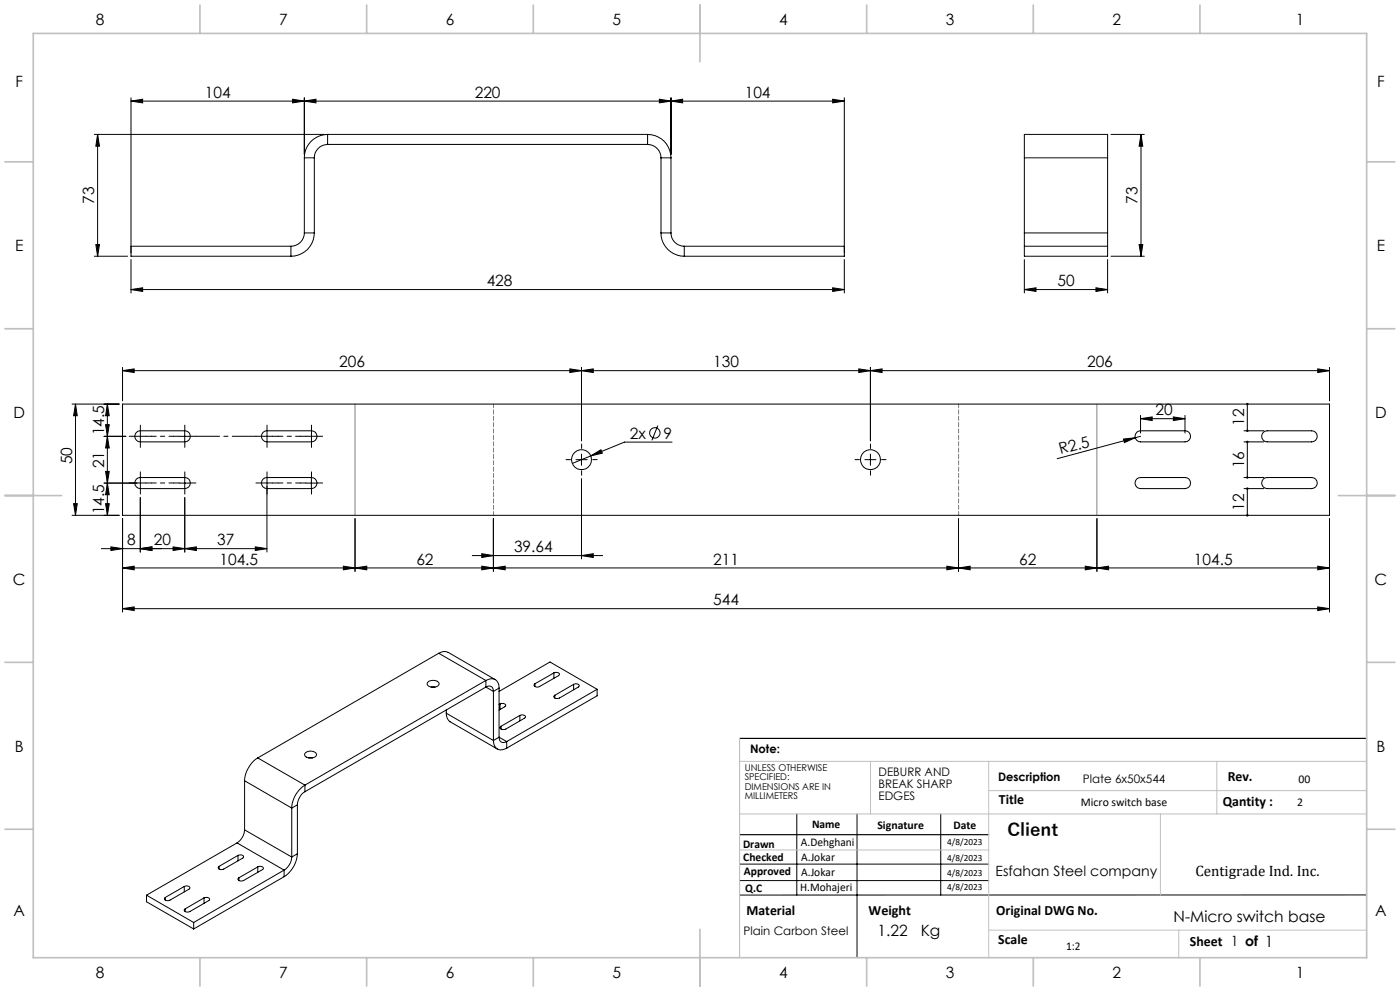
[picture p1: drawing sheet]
<svg xmlns="http://www.w3.org/2000/svg" width="420mm" height="297mm" viewBox="0 0 420 297" stroke-linecap="round" stroke-linejoin="round" font-family="sans-serif">
<g fill="none" stroke="#000" stroke-width=".3">
<path d="M39.3 30.3l3.5-.6v1.1zM39.3 29.3v47.5h48M87.8 29.7l3.5 .6-3.5 .5zM91.3 30.3l3.5-.6v1.1zM91.3 29.3v17M197.8 29.7l3.5 .6-3.5 .5zM201.3 30.3l3.5-.6v1.1zM201.3 29.3v17M249.8 29.7l3.5 .6-3.5 .5zM253.3 29.3v47.5h-48M253.3 30.3h-214M28.3 40.3h69"/>
<path d="M29.3 40.3l.5 3.5h-1zM29.3 40.3v36.5M91.3 47.3v22.5M91.3 47.3h3M94.3 47.3v22.5M98.3 40.3a7 7 0 0 0-7 7M98.3 43.3a4 4 0 0 0-4 4M98.3 40.3h96M98.3 43.3h96M98.3 40.3v3M194.3 40.3a7 7 0 0 1 7 7M194.3 43.3a4 4 0 0 1 4 4"/>
<path d="M194.3 40.3v3M198.3 47.3v22.5M198.3 47.3h3M201.3 47.3v22.5M307.3 47.3v-7h25v7M307.3 47.3v22.5M307.3 47.3h25M332.3 47.3v22.5M333.3 40.3h10M342.3 40.3l.5 3.5h-1.1zM342.3 40.3v36.5M28.3 76.8h10"/>
<path d="M28.8 73.3h1l-.5 3.5zM39.3 73.8h48M39.3 77.8v10M87.3 73.8v3M91.3 69.8a4 4 0 0 1-4 4M91.3 69.8h3M94.3 69.8a7 7 0 0 1-7 7M198.3 69.8a7 7 0 0 0 7 7M198.3 69.8h3M201.3 69.8a4 4 0 0 0 4 4M205.3 73.8v3M205.3 73.8h48"/>
<path d="M253.3 77.8v10M307.3 69.8v4M307.3 73.8v3h25v-3M307.3 69.8h25M307.3 73.8h25M307.3 77.8v10M332.3 69.8v4M332.3 77.8v10M333.3 76.8h10M341.7 73.3h1.1l-.5 3.5zM39.3 86.8l3.5-.5v1zM39.3 86.8h214"/>
<path d="M249.8 86.3l3.5 .5-3.5 .5zM307.3 86.8l3.5-.5v1zM307.3 86.8h25M328.8 86.3l3.5 .5-3.5 .5zM36.8 111.1l3.5-.5v1.1zM36.8 110.1v10M171 110.6l3.4 .5-3.4 .6zM174.4 111.1l3.6-.5v1.1zM174.4 110.1v22M257.6 110.6l3.5 .5-3.5 .6zM261.1 111.1l3.5-.5v1.1zM261.1 110.1v22"/>
<path d="M395.3 110.6l3.6 .5-3.6 .6zM398.9 110.1v10M398.9 111.1h-362.1M21.6 121.1h14.2M22.6 121.1l.6 3.5h-1.1zM22.6 121.1v33.3M31.2 130.8h6.5M31.7 127.3h1.1l-.6 3.5zM32.2 130.8l.6 3.5h-1.1zM32.2 121.1l.6 3.5h-1.1zM32.2 121.1v33.3M36.8 121.1h362.1v33.3h-362.1z"/>
<path d="M53.8 130.8h3.3M55.4 129.1h-13.3a1.66 1.66 0 0 0-1.7 1.7 1.66 1.66 0 0 0 1.7 1.6h13.3M55.4 129.1a1.66 1.66 0 0 1 1.7 1.7 1.66 1.66 0 0 1-1.7 1.6M55.4 129.1v3.3M78.9 129.6l1.2-.5h13.3a1.66 1.66 0 0 1 1.7 1.7 1.66 1.66 0 0 1-1.7 1.6h-13.3a1.68 1.68 0 0 1-1.5-1 1.68 1.68 0 0 1 .3-1.8zM172.8 137.8h3.3M174.4 136.1v3.3M177.2 136.6l3.1-1.8 .4 1zM177.2 136.6l-5.5 2.3M197.3 127.5l-1.7 4.5M201.6 132.5h-14.3l-10.1 4.1M259.5 137.8h3.3"/>
<path d="M261.1 136.1v3.3M337 131.6l3.6-.4-3.3 1.4zM341 129.6l1.2-.5h13.3a1.66 1.66 0 0 1 1.7 1.7 1.66 1.66 0 0 1-1.7 1.6h-13.3a1.68 1.68 0 0 1-1.6-1 1.68 1.68 0 0 1 .4-1.8zM342.2 125.5l3.5-.5v1zM342.2 124.5v5.3M342.2 125.5h13.3M342.2 130.8l-25.1 6.7M352 125l3.5 .5-3.5 .5zM355.5 124.5v5.3M373.2 132.4h6M373.2 129.1h6M374.2 121.1v8"/>
<path d="M374.2 132.4v10.7M379 129.6l1.2-.5h13.3a1.66 1.66 0 0 1 1.7 1.7 1.66 1.66 0 0 1-1.7 1.6h-13.3a1.68 1.68 0 0 1-1.6-1 1.68 1.68 0 0 1 .4-1.8zM21.6 154.4h14.2M22.1 151h1.1l-.6 3.4zM31.2 144.8h9.9M31.7 151h1.1l-.6 3.4zM31.7 141.3h1.1l-.6 3.5zM32.2 144.8l.6 3.5h-1.1zM36.8 155.4v28M42.1 149.1v16.3M53.8 144.8h3.3M55.4 143.1h-13.3a1.66 1.66 0 0 0-1.7 1.7 1.66 1.66 0 0 0 1.7 1.6h13.3"/>
<path d="M55.4 143.1a1.66 1.66 0 0 1 1.7 1.7 1.66 1.66 0 0 1-1.7 1.6M55.4 143.1v3.3M55.4 149.1v16.3M80.1 145.8v19.6M91.8 144.8h3.3M93.4 143.1h-13.3a1.66 1.66 0 0 0-1.7 1.7 1.66 1.66 0 0 0 1.7 1.6h13.3M93.4 143.1a1.66 1.66 0 0 1 1.7 1.7 1.66 1.66 0 0 1-1.7 1.6M93.4 143.1v3.3M106.5 155.4v15.8M148 155.4v15.8M174.4 143.4v24.1M287.5 155.4v15.8"/>
<path d="M329.1 155.4v15.8M341 143.6l1.2-.5h13.3a1.66 1.66 0 0 1 1.7 1.7 1.66 1.66 0 0 1-1.7 1.6h-13.3a1.68 1.68 0 0 1-1.6-1 1.68 1.68 0 0 1 .4-1.8zM373.2 146.4h6M373.2 143.1h6M374.2 146.4v8M379 143.6l1.2-.5h13.3a1.66 1.66 0 0 1 1.7 1.7 1.66 1.66 0 0 1-1.7 1.6h-13.3a1.68 1.68 0 0 1-1.6-1 1.68 1.68 0 0 1 .4-1.8zM398.9 155.4v28M30.4 164.4h49.7M33.3 163.9l3.5 .5-3.5 .6zM36.8 170.2l3.5-.5v1.1zM42.1 164.4l3.5-.5v1.1zM51.9 163.9l3.5 .5-3.5 .6z"/>
<path d="M55.4 164.4l3.5-.5v1.1zM76.6 163.9l3.5 .5-3.5 .6zM103 169.7l3.5 .5-3.5 .6zM106.5 170.2l3.5-.5v1.1zM141.7 166.5h39.1M144.5 169.7l3.5 .5-3.5 .6zM144.5 165.9l3.5 .6-3.5 .6zM148 170.2l3.6-.5v1.1zM174.4 166.5l3.6-.6v1.2zM284.1 169.7l3.4 .5-3.4 .6zM287.5 170.2l3.5-.5v1.1zM325.6 169.7l3.5 .5-3.5 .6z"/>
<path d="M329.1 170.2l3.5-.5v1.1zM395.3 169.7l3.6 .5-3.6 .6zM398.9 170.2h-362.1M36.8 182.4l3.5-.5v1.1zM36.8 182.4h362.1M131.6 195.8a2.89 2.89 0 0 1 2.8-.3l14.2 8.2M131.6 195.8l-54.3 31.4M131.6 195.8l14.2 8.1M395.3 181.9l3.6 .5-3.6 .6zM128.4 204.4a2.21 2.21 0 0 1 3.3 .5 2.06 2.06 0 0 1-3.6 0zM129.3 205.9h1.2M133.9 213.7a3 3 0 0 0 1.1 2.6l14.2 8.2"/>
<path d="M133.9 213.7l14.1 8.2M133.9 212.8v.9M145.8 203.9a2.42 2.42 0 0 1 2.8-.2 2.42 2.42 0 0 1 1.1 2.5M145.8 205.9a1.38 1.38 0 0 1 1.6-.1 1.38 1.38 0 0 1 .6 1.4M145.8 203.9l-54.3 31.4M145.8 205.9l-54.3 31.4M145.8 203.9v2M145.8 205.9l2.2 1.3M148 207.2v14.7M149.7 206.2l-1.7 1M149.7 206.2v14.7M150 211a.93 .93 0 0 1 1-.2 .93 .93 0 0 1 .6 .8l-1.9 1.2"/>
<path d="M150 211l-.3 .1M150 211v1.6M150.3 217.7v.8M156 214.4a.95 .95 0 0 1 1-.2 .95 .95 0 0 1 .6 .8l-5.9 3.5a.95 .95 0 0 1-1 .2 .95 .95 0 0 1-.6-.9l.2-.1M156 214.4l-5.7 3.3M156 214.4v1.6M160.5 204.9v.8M166.2 201.7a.92 .92 0 0 1 1-.2 .92 .92 0 0 1 .5 .8l-5.8 3.4a.92 .92 0 0 1-1 .3 .92 .92 0 0 1-.6-.9l.2-.2M166.2 201.7l-5.7 3.2M166.2 201.7v1.6M166.4 208.4v.8M172.1 205.1a.95 .95 0 0 1 1-.2 .95 .95 0 0 1 .6 .8l-6.1 3.6-1.3-.2-.2-.4 .3-.3"/>
<path d="M172.1 205.1l-5.7 3.3M172.1 205.1v1.6M179.1 206.6l-14.1-8.2-15.3 8.8M179.1 206.6l-27.1 15.6M179.1 206.6v1.9l-27.1 15.7M73.4 234l14.1 8.2M73.4 234v14.7M77.3 227.2a8.8 8.8 0 0 0-3.9 6.8M77.3 227.2l14.2 8.1M91.5 235.3a8.6 8.6 0 0 0-4 6.9M91.5 237.3a5.1 5.1 0 0 0-2.3 3.9M91.5 235.3v2"/>
<path d="M91.6 225.6a2.18 2.18 0 0 1 3.4 .6 2.09 2.09 0 0 1-3.6 0zM92.6 227.2h1.2M148 221.9a2.44 2.44 0 0 0 1.2 2.6 2.44 2.44 0 0 0 2.8-.3M149.7 220.9a1.4 1.4 0 0 0 .7 1.5 1.4 1.4 0 0 0 1.6-.2M149.7 220.9l-1.7 1M149.7 220.9l2.3 1.3M152 222.2v2M65.7 259.6v.9M71.1 252.6l-27.1 15.7M71.1 252.6l14.1 8.2M71.4 256.4a.92 .92 0 0 1 1-.3 .92 .92 0 0 1 .6 .9l-5.9 3.5a.92 .92 0 0 1-1 .2 .92 .92 0 0 1-.6-.9l.2-.2M71.4 256.4l-5.7 3.2"/>
<path d="M71.4 256.4v1.6M73.4 248.7a5.1 5.1 0 0 1-2.3 3.9M73.4 248.7l14.1 8.2M77.3 259.8a.95 .95 0 0 1 1-.2 .95 .95 0 0 1 .7 .9l-5.9 3.4a.93 .93 0 0 1-1 .2 .93 .93 0 0 1-.6-.9l.2-.1M77.3 259.8l-5.6 3.3M77.3 259.8v1.6M87.5 256.9a5 5 0 0 1-2.3 3.9M87.5 242.2v14.7M89.2 255.9a8.7 8.7 0 0 1-4 6.8M89.2 241.2l-1.7 1M89.2 241.2v14.7M89.2 255.9l-1.7 1"/>
<path d="M221.9 259h74.7M239 243.9v24.3M257.1 243.9v43.1M282.2 243.9v24.3M44 268.3v2l14.1 8.1M44 268.3l14.1 8.2M49.6 269v.8M55.3 265.7a.92 .92 0 0 1 1-.2 .92 .92 0 0 1 .6 .8l-5.9 3.5a.92 .92 0 0 1-1 .2 .92 .92 0 0 1-.6-.9l.2-.1M55.3 265.7l-5.7 3.3M55.3 265.7v1.6M55.6 272.4v.8M58.1 276.5v1.9"/>
<path d="M61.2 269.1a.95 .95 0 0 1 1-.2 .95 .95 0 0 1 .6 .9l-5.8 3.4a.93 .93 0 0 1-1.1 .2 .93 .93 0 0 1-.5-.8l.2-.2M61.2 269.1l-5.6 3.3M61.2 269.1v1.7M71.7 263.1v.8M85.2 260.8v1.9M85.2 262.7l-27.1 15.7M85.2 260.8l-27.1 15.7M221.9 263.9h74.7M410 268.2h-188.1"/>
<circle cx="174.5" cy="137.8" r="3"/>
<circle cx="196.5" cy="129.7" r="1.55"/>
<circle cx="261.1" cy="137.8" r="3"/>
</g>
<g fill="none" stroke="#000" stroke-width=".3" stroke-dasharray="15.2 1.3 1.3 1.3">
<path d="M40.4 130.7h-1.6M42.1 130.7v-1.6M42.1 130.7h-1.7M42.1 130.7v1.7M42.1 130.7h1.7M42.1 129.1v-1.7M42.1 132.4v1.7M43.8 130.7h1.6M53.8 130.7h-1.7M55.4 129.1v-1.7M55.4 132.4v1.7M57.1 130.7h1.7"/>
<path d="M78.4 130.7h-1.6M80.1 130.7v-1.6M80.1 130.7h-1.7M80.1 130.7v1.7M80.1 130.7h1.7M80.1 129.1v-1.7M80.1 132.4v1.7M81.8 130.7h1.6M91.8 130.7h-1.7M93.4 130.7v-1.6M93.4 130.7h-1.6M93.4 130.7v1.7"/>
<path d="M93.4 130.7h1.7M93.4 129.1v-1.7M93.4 132.4v1.7M95.1 130.7h1.7M171.1 137.7h-1.3M174.5 134.4v-1.3M177.8 137.7h1.3M257.8 137.7h-1.3M261.1 134.4v-1.3M264.5 137.7h1.3M40.4 144.7h-1.6M42.1 144.7v1.7"/>
<path d="M42.1 144.7h1.7M42.1 144.7v-1.6M42.1 144.7h-1.7M42.1 146.4v1.7M42.1 143.1v-1.7M43.8 144.7h1.6M53.8 144.7h-1.7M55.4 146.4v1.7M55.4 143.1v-1.7M57.1 144.7h1.7M78.4 144.7h-1.6M80.1 144.7v1.7"/>
<path d="M80.1 144.7h1.7M80.1 144.7v-1.6M80.1 144.7h-1.7M80.1 146.4v1.7M80.1 143.1v-1.7M81.8 144.7h1.6M91.8 144.7h-1.7M93.4 146.4v1.7M93.4 143.1v-1.7M95.1 144.7h1.7M174.5 141.1v1.3M261.1 141.1v1.3"/>
</g>
<path d="M45.4 130.7h6.7M83.4 130.7h6.7M52.1 144.7h-6.7M90.1 144.7h-6.7" fill="none" stroke="#000" stroke-width=".3" stroke-dasharray="15.2 1.3 1.3 1.3" stroke-dashoffset="13.8"/>
<path d="M58.8 130.7h18" fill="none" stroke="#000" stroke-width=".3" stroke-dasharray="15.2 1.3 1.3 1.3" stroke-dashoffset="8.1"/>
<path d="M221.9 221.3h188.1M221.9 250.2h74.7" fill="none" stroke="#000" stroke-width=".35"/>
<path d="M106.5 121.1v33.3M329.1 121.1v33.3" fill="none" stroke="#808080" stroke-width=".3"/>
<path d="M148.1 154.4v-33.3M287.6 154.4v-33.3" fill="none" stroke="#808080" stroke-width=".3" stroke-dasharray="1.3 .6" stroke-dashoffset=".2"/>
<path d="M221.9 228.2h188.1M261.2 228.2v15.7M296.6 228.2v58.8M296.6 237h113.4M365.1 228.2v15.7M221.9 243.9h188.1M221.9 254.7h74.7M348.1 243.9v24.3M296.6 278.8h113.4M353.6 278.8v8.2" fill="none" stroke="#c0c0c0" stroke-width=".3"/>
<path d="M221.9 221.3v65.7" fill="none" stroke="#c0c0c0" stroke-width=".35"/>
<g fill="none" stroke="#c0c0c0" stroke-width=".5">
<path d="M10 10h400v277h-400zM60 1.5v8.5M110 1.5v8.5M160 1.5v8.5M210 1.5v17M260 1.5v8.5M310 1.5v8.5M360 1.5v8.5M1.5 48.5h8.5M410 48.5h8.5M1.5 98.5h8.5M410 98.5h8.5"/>
<path d="M1.5 148.5h17M401.5 148.5h17M1.5 198.5h8.5M410 198.5h8.5M1.5 248.5h8.5M410 248.5h8.5M210 278.5v17M60 287v8.5M110 287v8.5M160 287v8.5M260 287v8.5M310 287v8.5"/>
<path d="M360 287v8.5"/>
</g>
<g fill="#000">
<path d="M337 131.6l3.6-.4-3.3 1.4z"/>
<path d="M39.3 30.3l3.5-.6v1.1zM87.8 29.7l3.5 .6-3.5 .5zM307.3 86.8l3.5-.5v1zM328.8 86.3l3.5 .5-3.5 .5z"/>
<path d="M91.3 30.3l3.5-.6v1.1zM197.8 29.7l3.5 .6-3.5 .5zM201.3 30.3l3.5-.6v1.1zM249.8 29.7l3.5 .6-3.5 .5z"/>
<path d="M28.8 73.3h1l-.5 3.5zM29.3 40.3l.5 3.5h-1z"/>
<path d="M341.7 73.3h1.1l-.5 3.5zM342.3 40.3l.5 3.5h-1.1zM31.7 151h1.1l-.6 3.4zM32.2 144.8l.6 3.5h-1.1zM373.9 154.2v.5l.3 .1v-.4v.4a.36 .36 0 0 0 .3-.5 .36 .36 0 0 0-.6-.1zM373.9 146.2a.36 .36 0 0 0 .1 .6 .36 .36 0 0 0 .5-.3 .36 .36 0 0 0-.3-.4v.3v-.3zM373.9 142.9l-.1 .3 .4 .3v-.4v.4a.36 .36 0 0 0 .3-.6 .36 .36 0 0 0-.6 0zM374 132.1a.36 .36 0 0 0 0 .6 .36 .36 0 0 0 .5-.2 .36 .36 0 0 0-.3-.4v.3v-.3zM373.9 128.9v.4l.3 .2v-.4v.4a.36 .36 0 0 0 .3-.6 .36 .36 0 0 0-.6 0zM373.9 120.9a.37 .37 0 0 0 .2 .5 .37 .37 0 0 0 .5-.3 .37 .37 0 0 0-.4-.4v.4v-.4z"/>
<path d="M39.3 86.8l3.5-.5v1zM249.8 86.3l3.5 .5-3.5 .5z"/>
<path d="M22.6 121.1l.6 3.5h-1.1zM22.1 151h1.1l-.6 3.4zM32.2 130.8l.6 3.5h-1.1zM31.7 141.3h1.1l-.6 3.5zM32.2 121.1l.6 3.5h-1.1zM31.7 127.3h1.1l-.6 3.5z"/>
<path d="M33.3 163.9l3.5 .5-3.5 .6zM42.1 164.4l3.5-.5v1.1zM55.4 164.4l3.5-.5v1.1zM76.6 163.9l3.5 .5-3.5 .6zM36.8 170.2l3.5-.5v1.1zM103 169.7l3.5 .5-3.5 .6zM36.8 111.1l3.5-.5v1.1zM171 110.6l3.4 .5-3.4 .6zM177.2 136.6l3.5-.8-.4-1zM342.2 125.5l3.5-.5v1zM352 125l3.5 .5-3.5 .5zM174.4 111.1l3.6-.5v1.1zM257.6 110.6l3.5 .5-3.5 .6z"/>
<path d="M51.9 163.9l3.5 .5-3.5 .6zM42.1 164.4l3.5-.5v1.1zM395.3 169.7l3.6 .5-3.6 .6zM329.1 170.2l3.5-.5v1.1zM395.3 110.6l3.6 .5-3.6 .6zM261.1 111.1l3.5-.5v1.1z"/>
<path d="M106.5 170.2l3.5-.5v1.1zM144.5 169.7l3.5 .5-3.5 .6zM144.5 165.9l3.5 .6-3.5 .6zM174.4 166.5l3.6-.6v1.2z"/>
<path d="M148 170.2l3.6-.5v1.1zM284.1 169.7l3.4 .5-3.4 .6z"/>
<path d="M325.6 169.7l3.5 .5-3.5 .6zM287.5 170.2l3.5-.5v1.1z"/>
<path d="M36.8 182.4l3.5-.5v1.1zM395.3 181.9l3.6 .5-3.6 .6z"/>
</g>
<text font-size="5.3" x="302.2" y="250.7">Client</text>
<g font-size="4.7">
<text x="28.7" y="7.6">8</text>
<text x="83.7" y="7.6">7</text>
<text x="133.7" y="7.6">6</text>
<text x="183.7" y="7.6">5</text>
<text x="233.7" y="7.6">4</text>
<text x="283.7" y="7.6">3</text>
<text x="333.7" y="7.6">2</text>
<text x="388.7" y="7.6">1</text>
<text x="4.6" y="26.1">F</text>
<text x="61.4" y="29.3">104</text>
<text x="142.4" y="29.3">220</text>
<text x="223.4" y="29.3">104</text>
<text x="413.1" y="26.1">F</text>
<text x="28.3" y="61.1" transform="rotate(-90 28.3 61.1)">73</text>
<text x="341.3" y="61.1" transform="rotate(-90 341.3 61.1)">73</text>
<text x="4.5" y="75.3">E</text>
<text x="413" y="75.3">E</text>
<text x="146" y="85.8">428</text>
<text x="317.2" y="85.8">50</text>
<text x="101.8" y="110.1">206</text>
<text x="213.9" y="110.1">130</text>
<text x="326.1" y="110.1">206</text>
<text x="4" y="125.3">D</text>
<text x="346.6" y="124.5">20</text>
<text x="412.5" y="125.3">D</text>
<text x="31.2" y="130.4" transform="rotate(-90 31.2 130.4)">14.5</text>
<text x="188.9" y="131.4">2x</text>
<text x="199" y="131.4">9</text>
<text x="373.2" y="127.7" transform="rotate(-90 373.2 127.7)">12</text>
<text x="318.2" y="136.2" transform="rotate(-15 318.2 136.2)">R2.5</text>
<text x="21.6" y="139.1" transform="rotate(-90 21.6 139.1)">50</text>
<text x="31.2" y="140.3" transform="rotate(-90 31.2 140.3)">21</text>
<text x="373.2" y="140.3" transform="rotate(-90 373.2 140.3)">16</text>
<text x="31.2" y="154.1" transform="rotate(-90 31.2 154.1)">14.5</text>
<text x="373.2" y="153" transform="rotate(-90 373.2 153)">12</text>
<text x="38.2" y="163.4">8</text>
<text x="46.2" y="163.4">20</text>
<text x="65.2" y="163.4">37</text>
<text x="154.2" y="165.5">39.64</text>
<text x="65.8" y="169.2">104.5</text>
<text x="124.9" y="169.2">62</text>
<text x="213.9" y="169.2">211</text>
<text x="305.7" y="169.2">62</text>
<text x="358.2" y="169.2">104.5</text>
<text x="3.9" y="175.3">C</text>
<text x="412.4" y="175.3">C</text>
<text x="213.9" y="181.4">544</text>
<text x="4.4" y="225.3">B</text>
<text x="412.9" y="225.3">B</text>
<text x="4" y="274.6">A</text>
<text x="412.5" y="274.6">A</text>
<text x="263.3" y="280.5">1.22</text>
<text x="276.2" y="280.5">Kg</text>
<text x="352.1" y="276.4">N-Micro switch base</text>
<text x="28.7" y="293.1">8</text>
<text x="83.7" y="293.1">7</text>
<text x="133.7" y="293.1">6</text>
<text x="183.7" y="293.1">5</text>
<text x="233.7" y="293.1">4</text>
<text x="283.7" y="293.1">3</text>
<text x="333.7" y="293.1">2</text>
<text x="388.7" y="293.1">1</text>
</g>
<text font-size="4.5" x="358.6" y="262.6">Centigrade Ind. Inc.</text>
<g font-size="4.2">
<text x="368.3" y="234.1">Rev.</text>
<text x="299.7" y="240.9">Title</text>
<text x="366.8" y="241.6">Qantity :</text>
<text x="298.6" y="262.6">Esfahan Steel company</text>
<text x="223.9" y="274.2">Material</text>
<text x="260.6" y="274.2">Weight</text>
<text x="298.9" y="274.2">Original DWG No.</text>
<text x="299.5" y="282.8">Scale</text>
<text x="357" y="283.6">Sheet 1 of 1</text>
</g>
<g font-size="3.5">
<text x="225" y="225.7">Note:</text>
<text x="263.6" y="232.6">DEBURR AND</text>
<text x="263.6" y="236.1">BREAK SHARP</text>
<text x="263.6" y="239.7">EDGES</text>
<text x="299.4" y="234.1">Description</text>
<text x="324.9" y="234.7">Plate 6x50x544</text>
<text x="389.6" y="234.7">00</text>
<text x="324.3" y="241.6">Micro switch base</text>
<text x="389.2" y="241.6">2</text>
<text x="243.6" y="248.1">Name</text>
<text x="263.2" y="248.5">Signature</text>
<text x="286" y="248.5">Date</text>
<text x="222.9" y="254">Drawn</text>
<text x="240.3" y="253.6">A.Dehghani</text>
<text x="240.4" y="257.9">A.Jokar</text>
<text x="223" y="258.1">Checked</text>
<text x="223.2" y="262.1">Approved</text>
<text x="240.4" y="262.4">A.Jokar</text>
<text x="223.6" y="267.4">Q.C</text>
<text x="240.1" y="267.1">H.Mohajeri</text>
<text x="223.1" y="280.2">Plain Carbon Steel</text>
<text x="319.8" y="284.6">1:2</text>
</g>
<g font-size="2.8">
<text x="223.4" y="231">UNLESS OTHERWISE</text>
<text x="223.4" y="233.8">SPECIFIED:</text>
<text x="223.4" y="236.7">DIMENSIONS ARE IN</text>
<text x="223.4" y="239.5">MILLIMETERS</text>
<text x="284.2" y="253.2">4/8/2023</text>
<text x="284.2" y="258.1">4/8/2023</text>
<text x="284.2" y="262.7">4/8/2023</text>
<text x="284.2" y="266.6">4/8/2023</text>
</g>
</svg>
